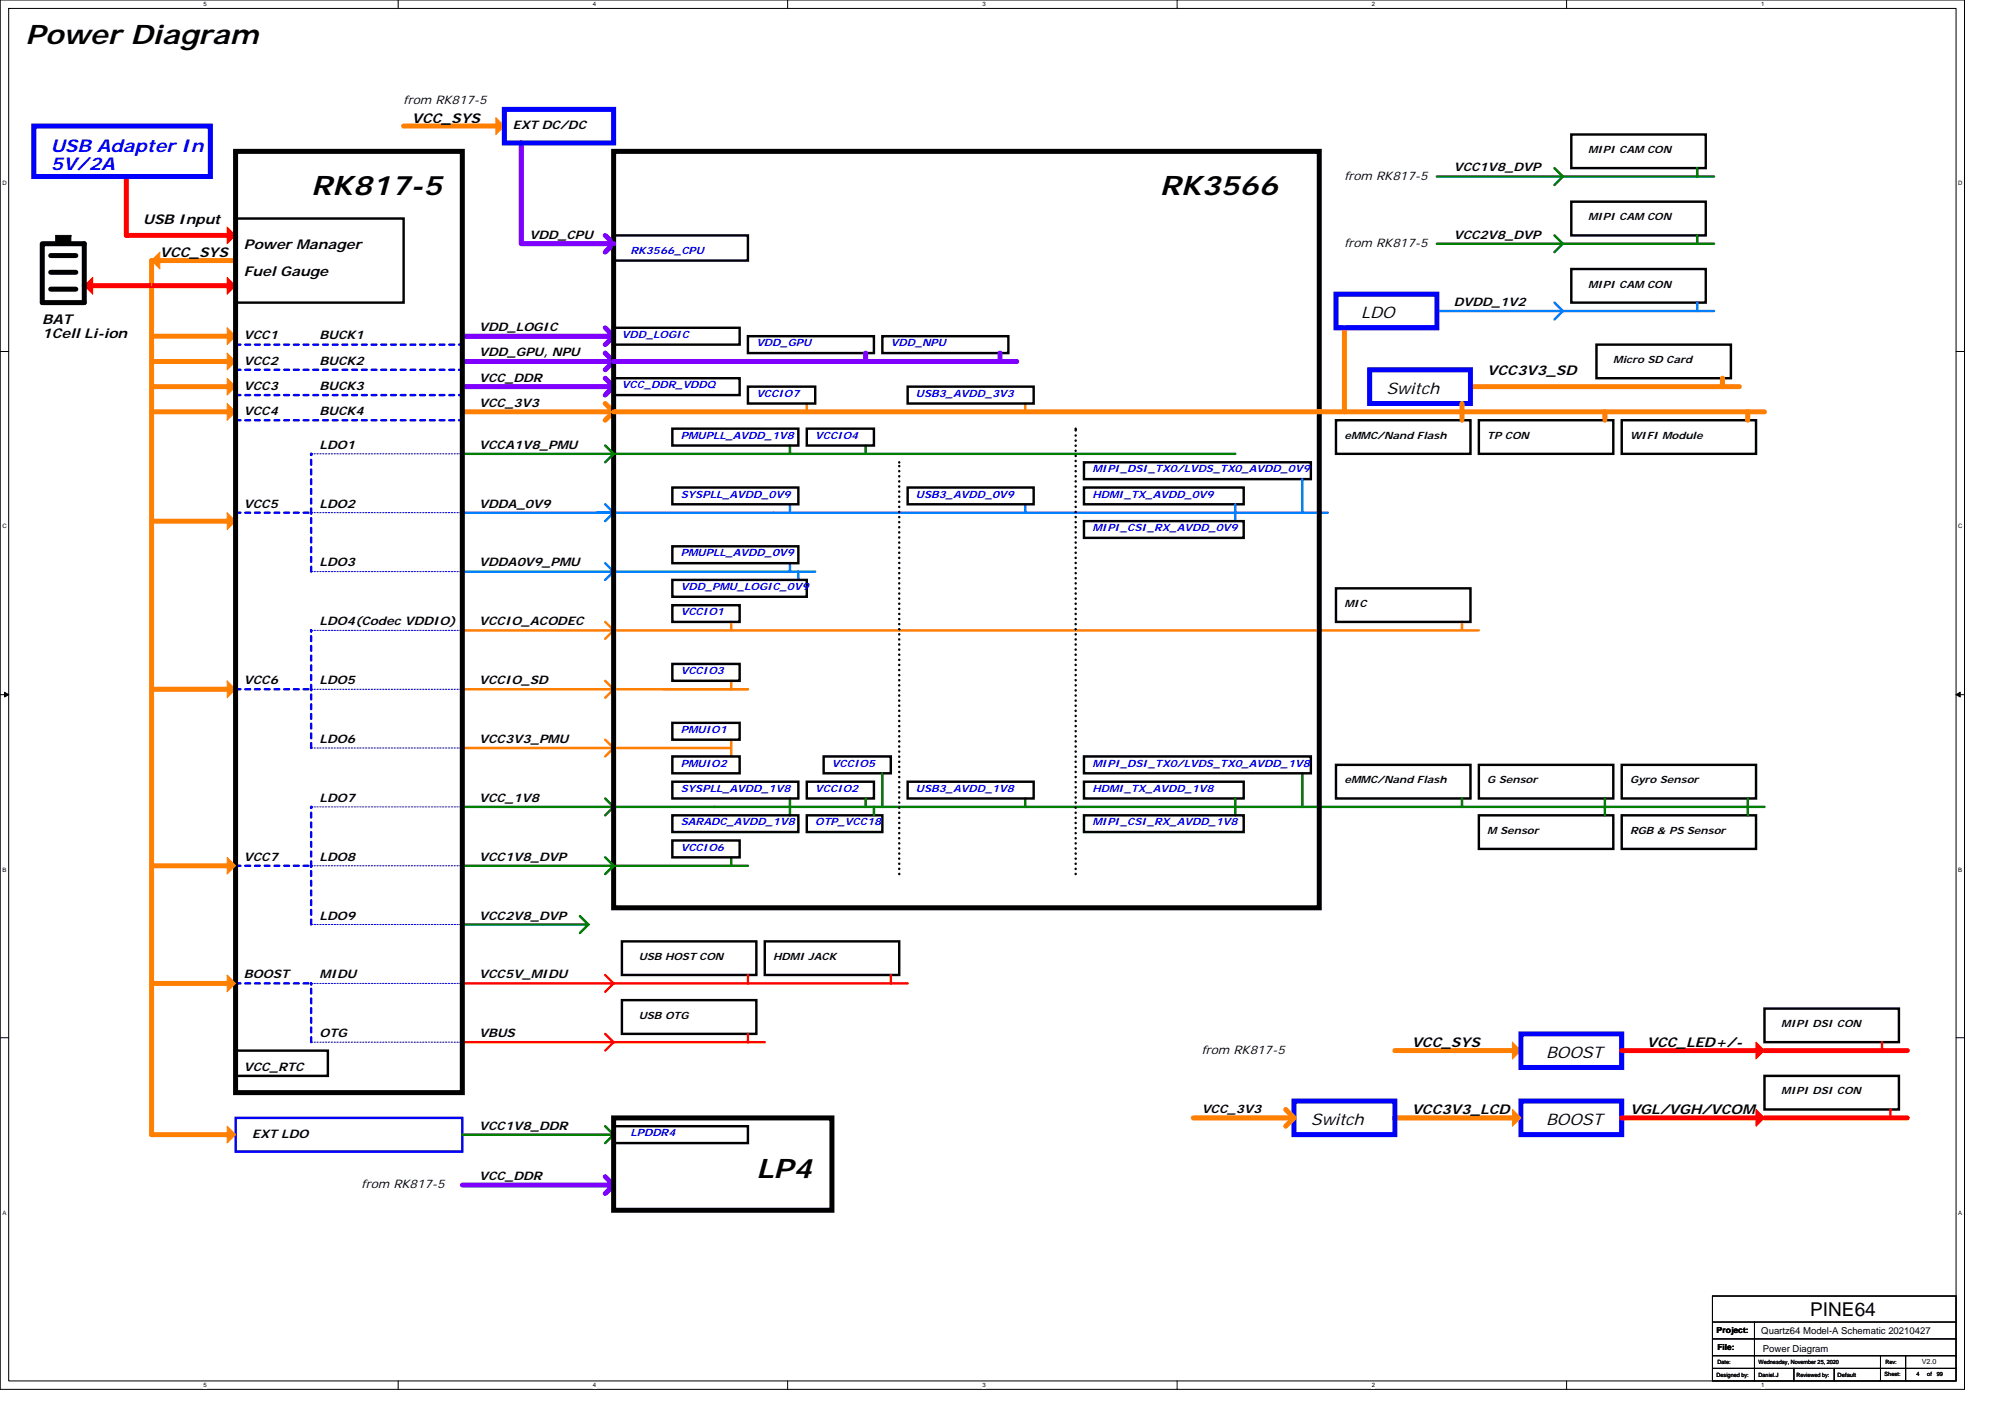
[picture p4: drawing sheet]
<svg xmlns="http://www.w3.org/2000/svg" width="297mm" height="210mm" viewBox="0 0 297 210" stroke-linecap="round" stroke-linejoin="round" font-family="sans-serif">
<path d="M0 0h291v205.7h-291zM1.3 1.2h288.5v203.3h-288.5z" fill="none" stroke="#000" stroke-width=".15"/>
<g fill="#fff">
<path d="M30.1 .1h.5v1h-.5z"/>
<path d="M30.1 204.6h.5v1h-.5z"/>
</g>
<path d="M59 0v1.2M59 204.5v1.2" fill="none" stroke="#000" stroke-width=".15"/>
<g fill="#fff">
<path d="M87.8 .1h.5v1h-.5z"/>
<path d="M87.8 204.6h.5v1h-.5z"/>
</g>
<path d="M116.7 0v1.2M116.7 204.5v1.2" fill="none" stroke="#000" stroke-width=".15"/>
<g fill="#fff">
<path d="M145.5 .1h.5v1h-.5z"/>
<path d="M145.5 204.6h.5v1h-.5z"/>
</g>
<path d="M174.4 0v1.2M174.4 204.5v1.2" fill="none" stroke="#000" stroke-width=".15"/>
<g fill="#fff">
<path d="M203.2 .1h.5v1h-.5z"/>
<path d="M203.2 204.6h.5v1h-.5z"/>
</g>
<path d="M232.1 0v1.2M232.1 204.5v1.2" fill="none" stroke="#000" stroke-width=".15"/>
<g fill="#fff">
<path d="M260.9 .1h.5v1h-.5z"/>
<path d="M260.9 204.6h.5v1h-.5z"/>
<path d="M.4 26.6h.6v1h-.6z"/>
<path d="M290.1 26.6h.6v1h-.6z"/>
<path d="M.4 77.4h.6v1h-.6z"/>
<path d="M290.1 77.4h.6v1h-.6z"/>
</g>
<path d="M0 52h1.3M289.8 52h1.2" fill="none" stroke="#000" stroke-width=".15"/>
<g fill="#fff">
<path d="M.4 128.3h.5v1h-.5z"/>
<path d="M290.1 128.3h.6v1h-.6z"/>
</g>
<path d="M0 102.9h1.3M289.8 102.9h1.2" fill="none" stroke="#000" stroke-width=".15"/>
<g fill="#000" stroke="#000" stroke-width=".15">
<path d="M.7 102.5l.6 .4-.6 .3z" fill-rule="evenodd"/>
<path d="M289.8 102.9l.6-.4v.7z" fill-rule="evenodd"/>
</g>
<g fill="#fff">
<path d="M.4 179.1h.5v1h-.5z"/>
<path d="M290.1 179.1h.6v1h-.6z"/>
</g>
<path d="M0 153.7h1.3M289.8 153.7h1.2M253.7 191.9h36.1v12.6h-36.1zM253.7 195.8h36.1M253.7 198.3h36.1M259.9 195.8v8.7M253.7 200.8h36.1M253.7 202.6h36.1M265.8 202.6v1.9M271.7 202.6v1.9M278.6 200.8v3.7M282.3 200.8v3.7" fill="none" stroke="#000" stroke-width=".15"/>
<g fill="none" stroke="#00f" stroke-width=".36" stroke-dasharray=".7 .7">
<path d="M34.9 51h33.6M34.9 54.8h33.6M34.9 58.5h33.6M68.5 51h.1M68.5 54.8h.1M68.5 58.5h.1M34.9 62.2h33.6M34.9 75.9h11.2M46.1 67.2h.1M46.1 75.9h.1M68.5 62.2h.1M46.1 93.3h.1"/>
<path d="M46.1 84.6v-17.4M34.9 102.1h11.2M46.1 119.5h.1M46.1 110.8v-17.5M46.1 102.1h.1M34.9 128.2h11.2M46.1 136.9v-17.4M46.1 128.2h.1M34.9 145.6h11.2M46.1 154.3v-8.7M46.1 145.6h.1"/>
</g>
<g fill="none" stroke="#ff8000" stroke-width=".74">
<path d="M59.8 18.7h13.7M34.9 38.6h-12.4v129.4h11.2M22.5 49.8h11.2M22.5 53.5h11.2M22.5 57.3h11.2M89.7 59.8l1.2 1.2-1.2 1.2M199.2 48.5v12.5M216.6 59.8v2.4M217.8 57.3h39.9M255.2 56v1.3M22.5 61h11.2M22.5 77.2h11.2"/>
<path d="M68.5 61h192.9M237.8 61v1.2M258.9 61v1.2M22.5 102.1h11.2M22.5 128.2h11.2M22.5 145.6h11.2M206.6 155.6h17.5M176.8 165.5h14.9M190.5 164.3l1.2 1.2M191.7 165.5l-1.2 1.3M206.6 165.5h17.5"/>
</g>
<g fill="#ff8000" stroke="#ff8000" stroke-width=".15">
<path d="M33.7 48.5l1.2 1.3-1.2 1.2z" fill-rule="evenodd"/>
<path d="M33.7 52.3l1.2 1.2-1.2 1.3z" fill-rule="evenodd"/>
<path d="M33.7 56l1.2 1.3-1.2 1.2z" fill-rule="evenodd"/>
<path d="M33.7 59.8l1.2 1.2-1.2 1.2z" fill-rule="evenodd"/>
<path d="M33.7 75.9l1.2 1.3-1.2 1.2z" fill-rule="evenodd"/>
<path d="M33.7 100.8l1.2 1.3-1.2 1.2z" fill-rule="evenodd"/>
<path d="M224.1 154.3l1.2 1.3-1.2 1.2z" fill-rule="evenodd"/>
<path d="M224.1 164.3l1.2 1.2-1.2 1.3z" fill-rule="evenodd"/>
<path d="M33.7 166.8l1.2 1.2-1.2 1.3z" fill-rule="evenodd"/>
<path d="M23.7 37.3v2.5l-1.2-1.2v3.7v-3.7z" fill-rule="evenodd"/>
<path d="M73.5 17.4l1.2 1.3-1.2 1.2z" fill-rule="evenodd"/>
<path d="M33.7 144.4l1.2 1.2-1.2 1.3z" fill-rule="evenodd"/>
<path d="M33.7 127l1.2 1.2-1.2 1.2z" fill-rule="evenodd"/>
</g>
<g fill="none" stroke="#8000ff" stroke-width=".74">
<path d="M77.2 21.2v14.9h13.7M89.7 34.9l1.2 1.2M90.9 36.1l-1.2 1.2M68.5 57.3h22.4M68.5 53.5h82.1M68.5 49.8h22.4M89.7 56l1.2 1.3M89.7 52.3l1.2 1.2-1.2 1.3M89.7 48.5l1.2 1.3M90.9 57.3l-1.2 1.2M90.9 49.8l-1.2 1.2M128.2 52.3v1.2"/>
<path d="M148.1 52.3v1.2M68.5 175.5h22.4M89.7 174.2l1.2 1.3M90.9 175.5l-1.2 1.2"/>
</g>
<g fill="none" stroke="#000" stroke-width=".36">
<path d="M232.8 19.9h19.9v5h-19.9zM34.9 32.4h24.9v12.4h-24.9zM90.9 34.9h19.9v3.7h-19.9zM232.8 39.8h19.9v5h-19.9zM232.8 29.9h19.9v5h-19.9zM90.9 56h18.7v2.5h-18.7zM90.9 48.5h18.7v2.5h-18.7zM110.8 49.8h18.7v2.5h-18.7zM110.8 57.3h10v2.5h-10zM130.7 49.8h18.7v2.5h-18.7zM134.5 57.3h18.6v2.5h-18.6zM236.5 51h19.9v5h-19.9z"/>
<path d="M99.6 72.2h18.7v2.5h-18.7zM99.6 63.5h18.7v2.5h-18.7zM119.5 63.5h10v2.5h-10zM134.5 72.2h18.6v2.5h-18.6zM160.6 68.5h33.6v2.5h-33.6zM160.6 77.2h23.7v2.5h-23.7zM160.6 72.2h23.7v2.5h-23.7zM197.9 62.2h19.9v5h-19.9zM219.1 62.2h19.9v5h-19.9zM240.3 62.2h19.9v5h-19.9zM99.6 89.6h10v2.5h-10zM99.6 98.3h10v2.5h-10z"/>
<path d="M99.6 80.9h18.7v2.5h-18.7zM99.6 85.9h19.9v2.5h-19.9zM197.9 87.1h19.9v5h-19.9zM99.6 107h10v2.5h-10zM99.6 112h10v2.5h-10zM99.6 115.8h18.7v2.4h-18.7zM119.5 115.8h10v2.4h-10zM122 112h10v2.5h-10zM134.5 115.8h18.6v2.4h-18.6zM160.6 112h33.6v2.5h-33.6zM160.6 115.8h23.7v2.4h-23.7zM197.9 113.3h19.9v4.9h-19.9z"/>
<path d="M219.1 113.3h19.9v4.9h-19.9zM240.3 113.3h19.9v4.9h-19.9zM92.1 139.4h20v5h-20zM99.6 124.5h10v2.5h-10zM99.6 120.7h18.7v2.5h-18.7zM113.3 139.4h19.9v5h-19.9zM119.5 120.7h11.2v2.5h-11.2zM160.6 120.7h23.7v2.5h-23.7zM219.1 120.7h19.9v5h-19.9zM240.3 120.7h19.9v5h-19.9zM34.9 155.6h13.7v3.7h-13.7zM92.1 148.1h20v5h-20z"/>
<path d="M261.4 159.3h19.9v5h-19.9zM261.4 149.4h19.9v4.9h-19.9zM90.9 166.8h19.9v2.5h-19.9z"/>
</g>
<path d="M119.5 59.8v1.2M151.9 59.8v1.2M68.5 93.3h150.6M89.7 92.1l1.2 1.2-1.2 1.3M108.3 92.1v1.2M216.6 92.1v1.2M68.5 110.8h39.8M89.7 109.5l1.2 1.3-1.2 1.2M89.7 100.8l1.2 1.3h-22.4M98.4 102.1h12.4h-19.9l-1.2 1.2M108.3 109.5v2.5M108.3 100.8v1.3" fill="none" stroke="#ff8000" stroke-width=".36"/>
<g fill="none" stroke="#0080ff" stroke-width=".36">
<path d="M212.9 46.1h41M230.3 44.8l1.2 1.3-1.2 1.2M251.5 44.8v1.3M68.5 75.9h128.2M89.7 74.7l1.2 1.2-1.2 1.3M117 74.7v1.2M151.9 74.7v1.2M183 74.7v2.5M193 71v4.9M68.5 84.6h48.5M89.7 83.4l1.2 1.2-1.2 1.3M117 84.6h3.8"/>
<path d="M117 83.4v1.2M118.3 84.6v1.3"/>
</g>
<g fill="none" stroke="#008000" stroke-width=".36">
<path d="M230.3 34.9l1.2 1.2h-18.6M230.3 24.9l1.2 1.2h-18.6M251.5 24.9v1.2M251.5 34.9v1.2M253.9 36.1h-22.4l-1.2 1.2M253.9 26.1h-22.4l-1.2 1.3M68.5 67.2h114.5M89.7 66l1.2 1.2-1.2 1.3M117 66v1.2M128.2 66v1.2M68.5 119.5h192.9M89.7 118.2l1.2 1.3-1.2 1.2"/>
<path d="M117 118.2v2.5M128.2 118.2v1.3M129.5 119.5v1.2M130.7 114.5v5M151.9 118.2v1.3M183 118.2v2.5M193 114.5v5M216.6 118.2v1.3M237.8 118.2v2.5M258.9 118.2v2.5M68.5 136.9h18.7M85.9 135.7l1.3 1.2"/>
<path d="M87.2 136.9l-1.3 1.3M89.7 127l1.2 1.2h-22.4M108.3 127v1.2M110.8 128.2h-19.9l-1.2 1.2M68.5 168h22.4M89.7 166.8l1.2 1.2M90.9 168l-1.2 1.3"/>
</g>
<g fill="none" stroke="#00f" stroke-width=".15" stroke-dasharray=".2 .2">
<path d="M46.1 75.9h22.4M46.1 67.2h22.4M68.5 75.9h.1M68.5 67.2h.1M46.1 93.3h22.4M46.1 84.6h22.4M68.5 93.3h.1M68.5 84.6h.1M46.1 119.5h22.4M46.1 110.8h22.4M46.1 102.1h22.4M68.5 119.5h.1"/>
<path d="M68.5 110.8h.1M68.5 102.1h.1M46.1 136.9h22.4M46.1 128.2h22.4M68.5 136.9h.1M68.5 128.2h.1M46.1 154.3h22.4M46.1 145.6h22.4M68.5 154.3h.1M68.5 145.6h.1"/>
</g>
<path d="M133.2 68.5h.1M159.4 63.5h.1M133.2 129.4v-60.9M159.4 129.4v-65.9" fill="none" stroke="#000" stroke-width=".36" stroke-dasharray="0 .7"/>
<path d="M68.5 145.6h66M68.5 154.3h44.8M89.7 144.4l1.2 1.2-1.2 1.3M89.7 153.1l1.2 1.2-1.2 1.3M110.8 144.4v1.2M110.8 153.1v1.2M132 144.4v1.2M278.8 154.3v1.3M280.1 164.3v1.2" fill="none" stroke="#f00" stroke-width=".36"/>
<path d="M6.3 36.1h6.2v8.7h-6.2zM7.5 37.8h3.7M34.9 22.4h33.6v139.4h-33.6zM90.9 22.4h104.5v112h-104.5zM7.5 42.8h3.7M7.5 40.3h3.7M90.9 165.5h32.4v13.7h-32.4z" fill="none" stroke="#000" stroke-width=".74"/>
<path d="M5 18.7h26.2v7.4h-26.2zM74.7 16.2h16.2v5h-16.2zM197.9 43.6h15v4.9h-15zM202.9 54.8h14.9v5h-14.9zM225.3 153.1h15v5h-15zM191.7 163h14.9v5h-14.9zM225.3 163h15v5h-15z" fill="none" stroke="#00f" stroke-width=".74"/>
<g fill="#f00" stroke="#f00" stroke-width=".15">
<path d="M260.2 154.3l1.2 1.3-1.2 1.2z" fill-rule="evenodd"/>
<path d="M260.2 164.3l1.2 1.2-1.2 1.3z" fill-rule="evenodd"/>
<path d="M12.5 42.3l1.2-1.2v2.5z" fill-rule="evenodd"/>
<path d="M33.7 41.1l1.2 1.2-1.2 1.3z" fill-rule="evenodd"/>
<path d="M33.7 33.6l1.2 1.3-1.2 1.2z" fill-rule="evenodd"/>
</g>
<path d="M18.7 26.1v8.8h16.2M12.5 42.3h22.4M240.3 155.6h19.9M261.4 155.6h21.2M240.3 165.5h19.9M261.4 165.5h21.2" fill="none" stroke="#f00" stroke-width=".74"/>
<path d="M34.9 165.5h33.6v5h-33.6z" fill="none" stroke="#00f" stroke-width=".36"/>
<path d="M8.3 34.9v1.2h2.2v-1.2z" fill-rule="evenodd" fill="#000" stroke="#000" stroke-width=".15"/>
<g font-size="4">
<text x="3.8" y="6.5">Power Diagram</text>
<text x="46.1" y="28.9">RK817-5</text>
<text x="171.8" y="28.9">RK3566</text>
<text x="112.1" y="174.5">LP4</text>
</g>
<text font-size="2.8" x="268.2" y="194.8">PINE64</text>
<g font-size="2.6" fill="#00f">
<text x="7.5" y="22.5">USB Adapter In</text>
<text x="7.5" y="25.1">5V/2A</text>
</g>
<g font-size="2.3">
<text x="201.7" y="47.2">LDO</text>
<text x="205.4" y="58.4">Switch</text>
<text x="229" y="156.7">BOOST</text>
<text x="194.2" y="166.6">Switch</text>
<text x="229" y="166.6">BOOST</text>
</g>
<g font-size="2">
<text x="61" y="18.2">VCC_SYS</text>
<text x="21.2" y="33.1">USB Input</text>
<text x="23.7" y="38.1">VCC_SYS</text>
<text x="36.1" y="36.9">Power Manager</text>
<text x="36.1" y="40.8">Fuel Gauge</text>
<text x="6.3" y="48">BAT</text>
<text x="6.3" y="50">1Cell Li-ion</text>
<text x="220.3" y="55.5">VCC3V3_SD</text>
<text x="209.1" y="155.1">VCC_SYS</text>
<text x="244" y="155.1">VCC_LED+/-</text>
<text x="209.1" y="165">VCC3V3_LCD</text>
<text x="241.5" y="165">VGL/VGH/VCOM</text>
</g>
<g font-size="1.7">
<text x="59.8" y="15.4">from RK817-5</text>
<text x="76" y="19.2">EXT DC/DC</text>
<text x="199.2" y="26.6">from RK817-5</text>
<text x="215.4" y="25.4">VCC1V8_DVP</text>
<text x="78.5" y="35.3">VDD_CPU</text>
<text x="215.4" y="35.3">VCC2V8_DVP</text>
<text x="199.2" y="36.6">from RK817-5</text>
<text x="215.4" y="45.3">DVDD_1V2</text>
<text x="36.1" y="50.3">VCC1</text>
<text x="47.3" y="50.3">BUCK1</text>
<text x="71" y="52.8">VDD_GPU, NPU</text>
<text x="71" y="49">VDD_LOGIC</text>
<text x="36.1" y="54">VCC2</text>
<text x="36.1" y="57.7">VCC3</text>
<text x="47.3" y="57.7">BUCK3</text>
<text x="47.3" y="54">BUCK2</text>
<text x="71" y="56.5">VCC_DDR</text>
<text x="36.1" y="61.5">VCC4</text>
<text x="47.3" y="61.5">BUCK4</text>
<text x="71" y="60.2">VCC_3V3</text>
<text x="47.3" y="66.5">LDO1</text>
<text x="71" y="66.5">VCCA1V8_PMU</text>
<text x="36.1" y="75.2">VCC5</text>
<text x="47.3" y="75.2">LDO2</text>
<text x="71" y="75.2">VDDA_0V9</text>
<text x="47.3" y="83.9">LDO3</text>
<text x="71" y="83.9">VDDA0V9_PMU</text>
<text x="47.3" y="92.6">LDO4(Codec VDDIO)</text>
<text x="71" y="92.6">VCCIO_ACODEC</text>
<text x="36.1" y="101.3">VCC6</text>
<text x="47.3" y="101.3">LDO5</text>
<text x="71" y="101.3">VCCIO_SD</text>
<text x="47.3" y="110">LDO6</text>
<text x="71" y="110">VCC3V3_PMU</text>
<text x="47.3" y="118.7">LDO7</text>
<text x="71" y="118.7">VCC_1V8</text>
<text x="36.1" y="127.4">VCC7</text>
<text x="47.3" y="127.4">LDO8</text>
<text x="71" y="127.4">VCC1V8_DVP</text>
<text x="47.3" y="136.2">LDO9</text>
<text x="71" y="136.2">VCC2V8_DVP</text>
<text x="36.1" y="144.9">BOOST</text>
<text x="47.3" y="144.9">MIDU</text>
<text x="71" y="144.9">VCC5V_MIDU</text>
<text x="47.3" y="153.6">OTG</text>
<text x="71" y="153.6">VBUS</text>
<text x="36.1" y="158.6">VCC_RTC</text>
<text x="178" y="156.1">from RK817-5</text>
<text x="71" y="167.3">VCC1V8_DDR</text>
<text x="178" y="164.8">VCC_3V3</text>
<text x="37.4" y="168.5">EXT LDO</text>
<text x="53.6" y="176">from RK817-5</text>
<text x="71" y="174.7">VCC_DDR</text>
</g>
<g font-size="1.5">
<text x="235.3" y="22.7">MIPI CAM CON</text>
<text x="235.3" y="32.6">MIPI CAM CON</text>
<text x="235.3" y="42.6">MIPI CAM CON</text>
<text x="239" y="53.8">Micro SD Card</text>
<text x="199.2" y="65">eMMC/Nand Flash</text>
<text x="220.3" y="65">TP CON</text>
<text x="241.5" y="65">WIFI Module</text>
<text x="199.2" y="89.9">MIC</text>
<text x="199.2" y="116">eMMC/Nand Flash</text>
<text x="220.3" y="116">G Sensor</text>
<text x="241.5" y="116">Gyro Sensor</text>
<text x="220.3" y="123.5">M Sensor</text>
<text x="241.5" y="123.5">RGB &amp; PS Sensor</text>
<text x="94.6" y="142.2">USB HOST CON</text>
<text x="114.6" y="142.2">HDMI JACK</text>
<text x="94.6" y="150.9">USB OTG</text>
<text x="263.9" y="152.1">MIPI DSI CON</text>
<text x="263.9" y="162.1">MIPI DSI CON</text>
</g>
<g font-size="1.5" fill="#00f">
<text x="93.4" y="37.6">RK3566_CPU</text>
<text x="92.1" y="50">VDD_LOGIC</text>
<text x="112.1" y="51.3">VDD_GPU</text>
<text x="132" y="51.3">VDD_NPU</text>
<text x="92.1" y="57.5">VCC_DDR_VDDQ</text>
<text x="112.1" y="58.8">VCCIO7</text>
<text x="135.7" y="58.8">USB3_AVDD_3V3</text>
<text x="100.9" y="65">PMUPLL_AVDD_1V8</text>
<text x="120.8" y="65">VCCIO4</text>
<text x="161.8" y="70">MIPI_DSI_TX0/LVDS_TX0_AVDD_0V9</text>
<text x="100.9" y="73.7">SYSPLL_AVDD_0V9</text>
<text x="135.7" y="73.7">USB3_AVDD_0V9</text>
<text x="161.8" y="73.7">HDMI_TX_AVDD_0V9</text>
<text x="100.9" y="82.4">PMUPLL_AVDD_0V9</text>
<text x="161.8" y="78.7">MIPI_CSI_RX_AVDD_0V9</text>
<text x="100.9" y="87.4">VDD_PMU_LOGIC_0V9</text>
<text x="100.9" y="91.1">VCCIO1</text>
<text x="100.9" y="99.8">VCCIO3</text>
<text x="100.9" y="108.5">PMUIO1</text>
<text x="100.9" y="113.5">PMUIO2</text>
<text x="123.3" y="113.5">VCCIO5</text>
<text x="161.8" y="113.5">MIPI_DSI_TX0/LVDS_TX0_AVDD_1V8</text>
<text x="100.9" y="117.3">SYSPLL_AVDD_1V8</text>
<text x="120.8" y="117.3">VCCIO2</text>
<text x="135.7" y="117.3">USB3_AVDD_1V8</text>
<text x="161.8" y="117.3">HDMI_TX_AVDD_1V8</text>
<text x="100.9" y="122.2">SARADC_AVDD_1V8</text>
<text x="100.9" y="126">VCCIO6</text>
<text x="120.8" y="122.2">OTP_VCC18</text>
<text x="161.8" y="122.2">MIPI_CSI_RX_AVDD_1V8</text>
<text x="93.4" y="168.3">LPDDR4</text>
</g>
<g font-size="1.4">
<text x="260.9" y="197.6">Quartz64 Model-A Schematic 20210427</text>
<text x="261.2" y="200.2">Power Diagram</text>
</g>
<g font-size="1.2">
<text x="254.3" y="197.4">Project:</text>
<text x="254.4" y="199.9">File:</text>
</g>
<text font-size="1.1" x="284.7" y="202">V2.0</text>
<g font-size=".9">
<text x="30.1" y="1">5</text>
<text x="87.8" y="1">4</text>
<text x="145.5" y="1">3</text>
<text x="203.2" y="1">2</text>
<text x="260.9" y="1">1</text>
<text x=".4" y="27.5">D</text>
<text x="290.1" y="27.5">D</text>
<text x=".4" y="78.3">C</text>
<text x="290.1" y="78.3">C</text>
<text x=".4" y="129.1">B</text>
<text x="290.1" y="129.1">B</text>
<text x=".4" y="179.9">A</text>
<text x="290.1" y="179.9">A</text>
<text x="254.3" y="203.9">Designed by:</text>
<text x="254.4" y="202.1">Date:</text>
<text x="260.5" y="202.1">Wednesday, November 25, 2020</text>
<text x="260.5" y="203.9">Daniel.J</text>
<text x="266.1" y="203.9">Reviewed by:</text>
<text x="272.2" y="203.9">Default</text>
<text x="279.2" y="203.8">Sheet:</text>
<text x="279.3" y="202.1">Rev:</text>
<text x="283.9" y="203.8">4</text>
<text x="285.5" y="203.8">of</text>
<text x="286.9" y="203.8">99</text>
<text x="30.1" y="205.4">5</text>
<text x="87.8" y="205.4">4</text>
<text x="145.5" y="205.4">3</text>
<text x="203.2" y="205.4">2</text>
<text x="260.9" y="205.4">1</text>
</g>
</svg>
